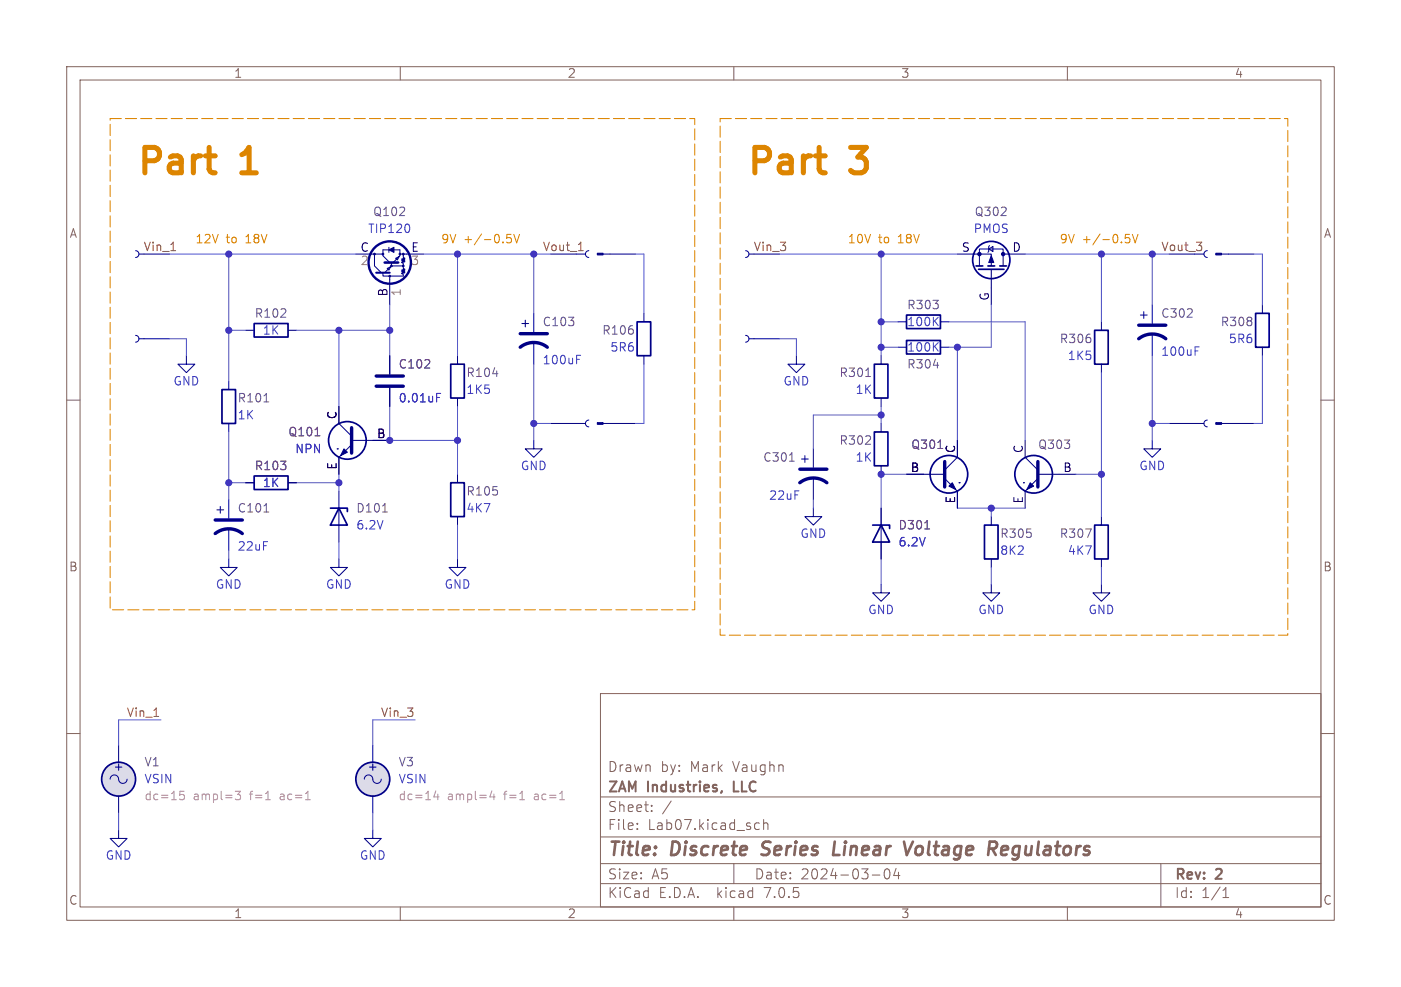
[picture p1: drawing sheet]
<svg xmlns="http://www.w3.org/2000/svg" width="210mm" height="148mm" viewBox="0 0 210 148" stroke-linecap="round" stroke-linejoin="round" font-family="sans-serif">
<g fill="none" stroke="#83655e" stroke-width=".15">
<path d="M10 10h190v128h-190zM12 12h186v124h-186zM60 10v2M110 10v2M160 10v2M10 60h2M198 60h2M10 110h2M90 104h108v32h-108zM90 119.5h108M198 110h2M60 136v2"/>
<path d="M90 132.5h108M90 129.5h108M90 125.5h108M95.5 124.2v.2M95.5 123.5v.1M97.7 121.5v.2M97.7 120.8v.1M100.6 120.1l-1.3 1.9M110 136v2M110 129.5v3M113.3 124.3h.5M113.3 123.5h.5"/>
<path d="M114.5 123.5a.37 .37 0 0 1 .6 .1v.8M114.5 122.9v1.5M130.8 131.2h1.1M132.7 130.4l.3-.1a.94 .94 0 0 1 0 1.5h-.1a.91 .91 0 0 1-.2-1.4zM134.3 130.2l-.3 1.1h.9M134.7 130.8v1M160 136v2M174 129.5v6.5M183.3 134.6h.9M183.3 133.5l.5-.4v1.5"/>
</g>
<path d="M125.1 126.2l-.2 2h.9M135.5 126.2l.4 2 .9-2M148.2 127.3h.8a.55 .55 0 0 0 .4-.5 .55 .55 0 0 0-.3-.6h-.7l-.3 2M148.7 127.3l.6 .9" fill="none" stroke="#83655e" stroke-width=".4"/>
<path d="M108.2 118.6l-.1 .2" fill="none" stroke="#83655e" stroke-width=".3"/>
<g fill="none" stroke="#000084" stroke-width=".15">
<path d="M20.3 37.6a.51 .51 0 0 1 .5 .5 .51 .51 0 0 1-.5 .5M20.8 38.1h4.6M53.3 38.1h2.7M58.3 37.1v.7M58.3 37.5h-.9v.6M58.4 39.4l-1-1v-.3h-1.3v1.8l1 1M58.7 39.4v.5l-1 1M59.1 37.5h.8v.6M59.3 38.7l.5-.2-.2 .5zM60.5 39.9v.4l.2 .1-.5 .1 .5 .1-.5 .2 .5 .1-.5 .1 .3 .1v.3h-3.1v-.5M60.5 38.1h-.6v.3l-1 1M60.5 38.1v.5l.2 .1-.5 .2 .5 .1-.5 .1 .5 .1-.5 .2 .3 .1v.4h-1.8"/>
<path d="M60.5 38.1h3M82.5 38.1h5.3M88.3 37.6a.51 .51 0 0 0-.5 .5 .51 .51 0 0 0 .5 .5M90.4 38.1h4.8M111.8 37.6a.51 .51 0 0 1 .5 .5 .51 .51 0 0 1-.5 .5M112.3 38.1h4.5M143.5 38.1h5.1v1.8M146.8 39.9v-2.6h3.6v2.6M148.2 37.3l.6-.3v.7zM148.3 36.8l-.1 .2v.7l-.1 .1M150.4 38.1h3.3M175.3 38.1h5.2"/>
<path d="M181 37.6a.51 .51 0 0 0-.5 .5 .51 .51 0 0 0 .5 .5M183.1 38.1h4.9M20.3 50.3a.51 .51 0 0 1 .5 .5 .51 .51 0 0 1-.5 .5M20.8 50.8h4.6M27.9 53.3v1.3h1.3l-1.3 1.3-1.2-1.3h1.2M34.3 57.2v1.2M36.8 49.5h1.3M43.2 49.5h1.2M58 40.3l.5-.3-.2 .5zM58.4 41.5v4.2M58.4 53.3v2.8M58.4 58.2v2.8"/>
<path d="M68.6 53.3v1.3M68.6 59.7v1.3M78.2 48.5h1M78.7 48v1M80 47v2.8M80 51.3v3.3M96.5 47v1.3M96.5 53.3v1.3M111.8 50.3a.51 .51 0 0 1 .5 .5 .51 .51 0 0 1-.5 .5M112.3 50.8h4.5M119.4 53.3v1.3h1.2l-1.2 1.3-1.3-1.3h1.3M132.1 53.3v1.3"/>
<path d="M132.1 59.7v1.3M134.6 48.3h1.3M134.6 52.1h1.3M141 48.3h1.2M141 52.1h1.2M148.6 40.4v5.3M165.1 48.3v1.2M165.1 54.6v1.3M170.9 47.2h1.1M171.4 46.7v1.1M172.7 45.7v2.8M172.7 50v3.3"/>
<path d="M189.2 45.7v1.3M189.2 52.1v1.2M32.5 76.5h1M33 75.9v1.1M34.3 63.5v1.3M34.3 74.9v2.8M34.3 79.2v3.4M36.8 72.4h1.3M43.2 72.4h1.2M50.5 67.3h.1M50.8 61v2.5l1.9 1.9M50.8 73.7v7.6"/>
<path d="M52.7 66.7l-1.9 1.9v2.5M52.7 66h5.7M68.6 71.1v1.3M68.6 77.5v1.2M80 66v1.3h1.3l-1.3 1.3-1.3-1.3h1.3M82.5 63.5h5.3M88.3 63a.51 .51 0 0 0-.5 .5 .51 .51 0 0 0 .5 .5M90.4 63.5h4.8M120.1 68.8h1.1M120.6 68.3v1M121.9 76.2v1.3h-1.3l1.3 1.2 1.3-1.2h-1.3M121.9 67.3v2.8"/>
<path d="M121.9 71.6v3.3M132.1 63.5v1.3M132.1 69.9v1.2M132.1 76.2v7.6M135.9 71.1h5.7M141.6 71.8l1.9 1.9v2.5M143.5 66v2.6l-1.9 1.9M143.8 72.4h.1M148.6 77.5v1.2M153.4 72.4h.1M153.7 66v2.6l1.9 1.9M155.6 71.8l-1.9 1.9v2.5"/>
<path d="M155.6 71.1h5.7M165.1 77.5v1.2M172.7 66v1.3h1.3l-1.3 1.3-1.3-1.3h1.3M175.3 63.5h5.2M181 63a.51 .51 0 0 0-.5 .5 .51 .51 0 0 0 .5 .5M183.1 63.5h4.9M34.3 83.8v1.3h1.3l-1.3 1.3-1.3-1.3h1.3M50.8 83.8v1.3h1.3l-1.3 1.3-1.3-1.3h1.3M68.6 83.8v1.3h1.2l-1.2 1.3-1.3-1.3h1.3M132.1 87.6v1.3h1.2l-1.2 1.3-1.3-1.3h1.3M148.6 87.6v1.3h1.3l-1.3 1.3-1.3-1.3h1.3M148.6 83.8v1.3"/>
<path d="M165.1 87.6v1.3h1.3l-1.3 1.3-1.3-1.3h1.3M165.1 83.8v1.3M16.5 116.8a.67 .67 0 0 1 .8-.6 .67 .67 0 0 1 .5 .9 .63 .63 0 0 0 .7 .4 .63 .63 0 0 0 .5-.7M17.8 111.8v2.5M17.8 119.4v2.5M54.6 116.8a.67 .67 0 0 1 .8-.6 .67 .67 0 0 1 .5 .9 .64 .64 0 0 0 .7 .4 .64 .64 0 0 0 .5-.7M55.9 111.8v2.5M55.9 119.4v2.5M17.8 124.5v1.2h1.2l-1.2 1.3-1.3-1.3h1.3M55.9 124.5v1.2h1.2l-1.2 1.3-1.3-1.3h1.3"/>
<circle cx="56.1" cy="38.1" r=".13"/>
<circle cx="57.4" cy="38.1" r=".13"/>
<circle cx="58.7" cy="39.9" r=".13"/>
<circle cx="59.9" cy="38.1" r=".13"/>
<circle cx="60.5" cy="39.9" r=".13"/>
<circle cx="60.5" cy="38.1" r=".13"/>
<circle cx="58.4" cy="41.4" r=".13"/>
</g>
<g fill="none" stroke="#000084" stroke-width=".25">
<path d="M146.3 39.9h1M148.1 39.9h1M149.9 39.9h1M33.3 58.4h2v5.1h-2zM38.1 48.5h5.1v2h-5.1zM67.6 54.6h2v5.1h-2zM95.5 48.3h2v5h-2zM131.1 54.6h2v5.1h-2zM135.9 47.2h5.1v2.1h-5.1zM135.9 51.1h5.1v2h-5.1zM146.7 40.4h3.8M164.1 49.5h2v5.1h-2z"/>
<path d="M188.2 47h2v5.1h-2zM38.1 71.4h5.1v2h-5.1zM49.5 76.2h2.6v.5M50.8 76.2l1.3 2.5h-2.6zM67.6 72.4h2v5.1h-2zM130.8 78.7h2.5v.5M131.1 64.8h2v5.1h-2zM132.1 78.7l1.2 2.6h-2.5zM147.6 78.7h2v5.1h-2zM164.1 78.7h2v5.1h-2z"/>
<circle cx="148.6" cy="39" r="2.79"/>
<circle cx="52.1" cy="66" r="2.82"/>
<circle cx="142.2" cy="71.1" r="2.82"/>
<circle cx="154.9" cy="71.1" r="2.82"/>
<circle cx="17.8" cy="116.8" r="2.54"/>
<circle cx="55.9" cy="116.8" r="2.54"/>
</g>
<g fill="#000084" stroke="#000084" stroke-width=".15">
<path d="M148.6 38.4l.4 1h-.8z"/>
<path d="M89.5 63.4h.9v.2h-.9z"/>
<path d="M154.4 72.4l.5 .5-1 .5z"/>
<path d="M182.2 38h.9v.2h-.9z"/>
<path d="M142.2 72.9l.5-.5 .6 1z"/>
<path d="M51.6 67.3l.5 .5-1 .5z"/>
<path d="M58.3 37.5l.8-.4v.7z"/>
<path d="M89.5 38h.9v.2h-.9z"/>
<path d="M182.2 63.4h.9v.2h-.9z"/>
<circle cx="146.8" cy="38.1" r=".25"/>
<circle cx="150.4" cy="38.1" r=".25"/>
</g>
<g fill="#dcdbe8" stroke="#dcdbe8" stroke-width=".15">
<circle cx="17.8" cy="116.8" r="2.54"/>
<circle cx="55.9" cy="116.8" r="2.54"/>
</g>
<path d="M27 118.7h.6M27 119.2l.4-.1 .2 .3-.1 .5h-.5M35.3 118.7h.8l-.5 .4 .4 .2v.5l-.2 .1h-.5M39.8 119.9h.7M45.8 119.9h.7M65.3 118.6l-.3 .9h.8M65.6 119.1v.8M73.7 118.6l-.3 .9h.8M74 119.1v.8M77.9 119.9h.7M83.9 119.9h.7" fill="none" stroke="#b277b2" stroke-width=".15"/>
<g fill="none" stroke="#000084" stroke-width=".51">
<path d="M56.4 57.9h4.1M56.4 56.4h4.1M78 52.1a3.3 3.3 0 0 1 4 0M78 50h4M170.7 50.8a3.3 3.3 0 0 1 4.1 0M170.7 48.8h4.1M32.3 78h4M52.7 64.1v3.8M119.9 72.4a3.3 3.3 0 0 1 4.1 0M119.9 70.4h4.1M141.6 69.2v3.8M155.6 69.2v3.8"/>
<path d="M32.3 80a3.3 3.3 0 0 1 4 0"/>
</g>
<path d="M61.4 33.8v.8M65.4 59.6h.5M65.4 59h.7M86.4 53.3h.6M179.1 52h.6" fill="none" stroke="#353dd0" stroke-width=".15"/>
<path d="M129.8 56.5h.7M39.6 76.8h.7M39.6 60.3h.7M47.2 65.3h.7M57.3 76.8h.8M118.3 69.2h.8M138.6 79.3h.7M140.6 67.3h.7" fill="none" stroke="#655885" stroke-width=".15"/>
<path d="M56.4 40.9h2" fill="none" stroke="#000084" stroke-width=".3"/>
<path d="M57.7 39.4h2" fill="none" stroke="#000084" stroke-width=".38"/>
<circle cx="58.4" cy="39.4" r="3.2" fill="none" stroke="#000084" stroke-width=".36"/>
<path d="M25.6 37.6h.7M86.7 37.6h.7M23.1 107.4h.7" fill="none" stroke="#b42d25" stroke-width=".15"/>
<path d="M76.6 35.1h-.6l-.1 .7 .2-.2 .4 .1 .2 .2-.1 .4-.2 .1-.5-.1M77 35.1l.4 1.3 .5-1.3M169.3 35.1h-.6l-.1 .7 .2-.2 .5 .1 .1 .2-.1 .4-.2 .1-.5-.1M169.7 35.1l.5 1.3 .4-1.3" fill="none" stroke="#dd8500" stroke-width=".15"/>
<path d="M16.5 17.8h87.6v73.6h-87.6v-73.6M107.9 17.8h85.1v77.5h-85.1v-77.5" fill="none" stroke="#dd8500" stroke-width=".15" stroke-dasharray="1.7 .6"/>
<g fill="none" stroke="#5256d0" stroke-width=".15">
<path d="M25.4 38.1h27.9M34.3 38.1v19.1M63.5 38.1h19M68.6 38.1v15.2M80 38.1v8.9M95.2 38.1h1.3v8.9M116.8 38.1h26.7M132.1 38.1v15.2M153.7 38.1h21.6M165.1 38.1v10.2M172.7 38.1v7.6M188 38.1h1.2v7.6"/>
<path d="M25.4 50.8h2.5v2.5M34.3 49.5h2.5M44.4 49.5h14M50.8 49.5v11.5M58.4 45.7v7.6M80 54.6v11.4M96.5 54.6v8.9h-1.3M116.8 50.8h2.6v2.5M132.1 48.3h2.5M132.1 52.1h2.5M142.2 48.3h11.5v17.7M143.5 52.1v13.9"/>
<path d="M148.6 45.7v6.4h-6.4M165.1 55.9v21.6M172.7 53.3v12.7M189.2 53.3v10.2h-1.2M34.3 64.8v10.1M34.3 72.4h2.5M44.4 72.4h6.4M50.8 71.1v2.6M58.4 61v5h10.2M68.6 61v10.1M68.6 78.7v5.1M80 63.5h2.5"/>
<path d="M121.9 74.9v1.3M132.1 61v2.5M132.1 62.2h-10.2v5.1M135.9 71.1h-3.8v5.1M143.5 76.2h10.2M148.6 76.2v1.3M161.3 71.1h3.8M172.7 63.5h2.6M34.3 82.6v1.2M50.8 81.3v2.5M132.1 83.8v3.8M148.6 85.1v2.5"/>
<path d="M165.1 85.1v2.5M24.1 108h-6.3v3.8M62.2 108h-6.3v3.8M17.8 121.9v2.6M55.9 121.9v2.6"/>
</g>
<g fill="#4026c4" stroke="#4026c4" stroke-width=".15">
<circle cx="58.4" cy="49.5" r=".46"/>
<circle cx="80" cy="38.1" r=".46"/>
<circle cx="68.6" cy="38.1" r=".46"/>
<circle cx="68.6" cy="66" r=".46"/>
<circle cx="80" cy="63.5" r=".46"/>
<circle cx="132.1" cy="38.1" r=".46"/>
<circle cx="132.1" cy="48.3" r=".46"/>
<circle cx="34.3" cy="72.4" r=".46"/>
<circle cx="58.4" cy="66" r=".46"/>
<circle cx="50.8" cy="72.4" r=".46"/>
<circle cx="34.3" cy="49.5" r=".46"/>
<circle cx="34.3" cy="38.1" r=".46"/>
<circle cx="50.8" cy="49.5" r=".46"/>
<circle cx="172.7" cy="38.1" r=".46"/>
<circle cx="165.1" cy="38.1" r=".46"/>
<circle cx="172.7" cy="63.5" r=".46"/>
<circle cx="143.5" cy="52.1" r=".46"/>
<circle cx="165.1" cy="71.1" r=".46"/>
<circle cx="132.1" cy="52.1" r=".46"/>
<circle cx="148.6" cy="76.2" r=".46"/>
<circle cx="132.1" cy="62.2" r=".46"/>
<circle cx="132.1" cy="71.1" r=".46"/>
</g>
<g font-size="5.3" fill="#dd8500">
<text x="20.3" y="26.4">Part</text>
<text x="36.2" y="26.4">1</text>
<text x="111.8" y="26.4">Part</text>
<text x="127.6" y="26.4">3</text>
</g>
<g font-size="2.8" fill="#83655e">
<text x="91" y="128.8">Title:</text>
<text x="100.5" y="128.8">Discrete</text>
<text x="114.7" y="128.8">Series</text>
<text x="126" y="128.8">Linear</text>
<text x="137.2" y="128.8">Voltage</text>
<text x="150.4" y="128.8">Regulators</text>
</g>
<g font-size="2.1" fill="#83655e">
<text x="91" y="119.1">ZAM</text>
<text x="91" y="115.9">Drawn</text>
<text x="97" y="119.1">Industries,</text>
<text x="98.9" y="115.9">by:</text>
<text x="103.4" y="115.9">Mark</text>
<text x="109.8" y="115.9">Vaughn</text>
<text x="110.3" y="119.1">LLC</text>
<text x="91" y="124.6">File:</text>
<text x="91" y="121.9">Sheet:</text>
<text x="97" y="124.6">Lab07.kicad_sch</text>
<text x="91" y="134.8">KiCad</text>
<text x="91" y="132">Size:</text>
<text x="97.6" y="132">A5</text>
<text x="98.7" y="134.8">E.D.A.</text>
<text x="107.4" y="134.8">kicad</text>
<text x="113" y="132">Date:</text>
<text x="114.5" y="134.8">7.0.5</text>
<text x="119.9" y="132">2024-03-04</text>
<text x="176" y="132.2">Rev:</text>
<text x="176" y="134.8">Id:</text>
<text x="180" y="134.8">1/1</text>
<text x="182.2" y="132.2">2</text>
</g>
<g font-size="1.8" fill="#83655e">
<text x="35" y="11.8">1</text>
<text x="85" y="11.8">2</text>
<text x="135" y="11.8">3</text>
<text x="185" y="11.8">4</text>
<text x="10.4" y="35.8">A</text>
<text x="198.4" y="35.8">A</text>
<text x="10.3" y="85.8">B</text>
<text x="198.3" y="85.8">B</text>
<text x="10.3" y="135.8">C</text>
<text x="35" y="137.8">1</text>
<text x="85" y="137.8">2</text>
<text x="135" y="137.8">3</text>
<text x="185" y="137.8">4</text>
<text x="198.3" y="135.8">C</text>
</g>
<g font-size="1.8" fill="#353dd0">
<text x="55.1" y="35.1">TIP120</text>
<text x="145.9" y="35.1">PMOS</text>
<text x="39.3" y="50.4">1K</text>
<text x="91.4" y="52.9">5R6</text>
<text x="135.9" y="49.1">100K</text>
<text x="135.9" y="52.9">100K</text>
<text x="174" y="53.5">100uF</text>
<text x="184.1" y="51.6">5R6</text>
<text x="25.9" y="58">GND</text>
<text x="69.9" y="59.2">1K5</text>
<text x="81.3" y="54.8">100uF</text>
<text x="117.4" y="58">GND</text>
<text x="128.2" y="59.2">1K</text>
<text x="160" y="54.2">1K5</text>
<text x="35.6" y="63.1">1K</text>
<text x="59.7" y="60.5">0.01uF</text>
<text x="44.2" y="68.1">NPN</text>
<text x="78" y="70.7">GND</text>
<text x="128.2" y="69.4">1K</text>
<text x="170.7" y="70.7">GND</text>
<text x="39.3" y="73.2">1K</text>
<text x="69.9" y="77">4K7</text>
<text x="115.2" y="75.1">22uF</text>
<text x="35.6" y="82.7">22uF</text>
<text x="53.3" y="79.6">6.2V</text>
<text x="119.9" y="80.8">GND</text>
<text x="134.6" y="82.1">6.2V</text>
<text x="149.9" y="83.4">8K2</text>
<text x="160" y="83.4">4K7</text>
<text x="32.3" y="88.5">GND</text>
<text x="48.8" y="88.5">GND</text>
<text x="66.6" y="88.5">GND</text>
<text x="130.1" y="92.3">GND</text>
<text x="146.6" y="92.3">GND</text>
<text x="163.1" y="92.3">GND</text>
<text x="21.6" y="117.6">VSIN</text>
<text x="59.7" y="117.6">VSIN</text>
<text x="15.8" y="129.1">GND</text>
<text x="53.9" y="129.1">GND</text>
</g>
<g font-size="1.8" fill="#655885">
<text x="55.9" y="32.6">Q102</text>
<text x="146" y="32.6">Q302</text>
<text x="38.1" y="47.8">R102</text>
<text x="135.9" y="46.5">R303</text>
<text x="174" y="47.8">C302</text>
<text x="81.3" y="49.1">C103</text>
<text x="90.2" y="50.4">R106</text>
<text x="158.8" y="51.6">R306</text>
<text x="182.9" y="49.1">R308</text>
<text x="59.7" y="55.4">C102</text>
<text x="69.9" y="56.7">R104</text>
<text x="125.8" y="56.7">R301</text>
<text x="135.9" y="55.4">R304</text>
<text x="35.6" y="60.5">R101</text>
<text x="43.2" y="65.6">Q101</text>
<text x="38.1" y="70.7">R103</text>
<text x="114.3" y="69.4">C301</text>
<text x="125.8" y="66.9">R302</text>
<text x="136.5" y="67.5">Q301</text>
<text x="155.6" y="67.5">Q303</text>
<text x="35.6" y="77">C101</text>
<text x="53.3" y="77">D101</text>
<text x="69.9" y="74.5">R105</text>
<text x="134.6" y="79.6">D301</text>
<text x="149.9" y="80.8">R305</text>
<text x="158.8" y="80.8">R307</text>
<text x="21.6" y="115.1">V1</text>
<text x="59.7" y="115.1">V3</text>
</g>
<g font-size="1.8" fill="#b42d25">
<text x="21.5" y="37.8">Vin_1</text>
<text x="81.3" y="37.8">Vout_1</text>
<text x="113" y="37.8">Vin_3</text>
<text x="174" y="37.8">Vout_3</text>
<text x="19" y="107.6">Vin_1</text>
<text x="57.1" y="107.6">Vin_3</text>
</g>
<g font-size="1.8" fill="#dd8500">
<text x="29.2" y="36.6">12V</text>
<text x="33.8" y="36.6">to</text>
<text x="36.8" y="36.6">18V</text>
<text x="66" y="36.6">9V +/-0.5V</text>
<text x="127" y="36.6">10V</text>
<text x="131.6" y="36.6">to</text>
<text x="134.6" y="36.6">18V</text>
<text x="158.7" y="36.6">9V +/-0.5V</text>
</g>
<g font-size="1.8" fill="#15005e">
<text x="54" y="37.8">C</text>
<text x="61.6" y="37.8">E</text>
<text x="144.1" y="37.8">S</text>
<text x="151.7" y="37.8">D</text>
<text x="58.2" y="44.5" transform="rotate(-90 58.2 44.5)">B</text>
<text x="148.3" y="45.1" transform="rotate(-90 148.3 45.1)">G</text>
<text x="50.5" y="62.9" transform="rotate(-90 50.5 62.9)">C</text>
<text x="56.5" y="65.8">B</text>
<text x="50.5" y="70.5" transform="rotate(-90 50.5 70.5)">E</text>
<text x="136.5" y="70.9">B</text>
<text x="143.3" y="68" transform="rotate(-90 143.3 68)">C</text>
<text x="153.4" y="68" transform="rotate(-90 153.4 68)">C</text>
<text x="159.3" y="70.9">B</text>
<text x="143.3" y="75.6" transform="rotate(-90 143.3 75.6)">E</text>
<text x="153.4" y="75.6" transform="rotate(-90 153.4 75.6)">E</text>
</g>
<g font-size="1.8" fill="#848484">
<text x="54" y="40">2</text>
<text x="61.6" y="40">3</text>
<text x="60.3" y="44.5" transform="rotate(-90 60.3 44.5)">1</text>
</g>
<g font-size="1.8" fill="#000084">
<text x="16.9" y="115.8">+</text>
<text x="55" y="115.8">+</text>
</g>
<g font-size="1.8" fill="#b277b2">
<text x="21.6" y="120.2">dc=15</text>
<text x="28.9" y="120.2">ampl=3</text>
<text x="37.5" y="120.2">f=1</text>
<text x="42.1" y="120.2">ac=1</text>
<text x="59.7" y="120.2">dc=14</text>
<text x="67" y="120.2">ampl=4</text>
<text x="75.6" y="120.2">f=1</text>
<text x="80.2" y="120.2">ac=1</text>
</g>
</svg>
